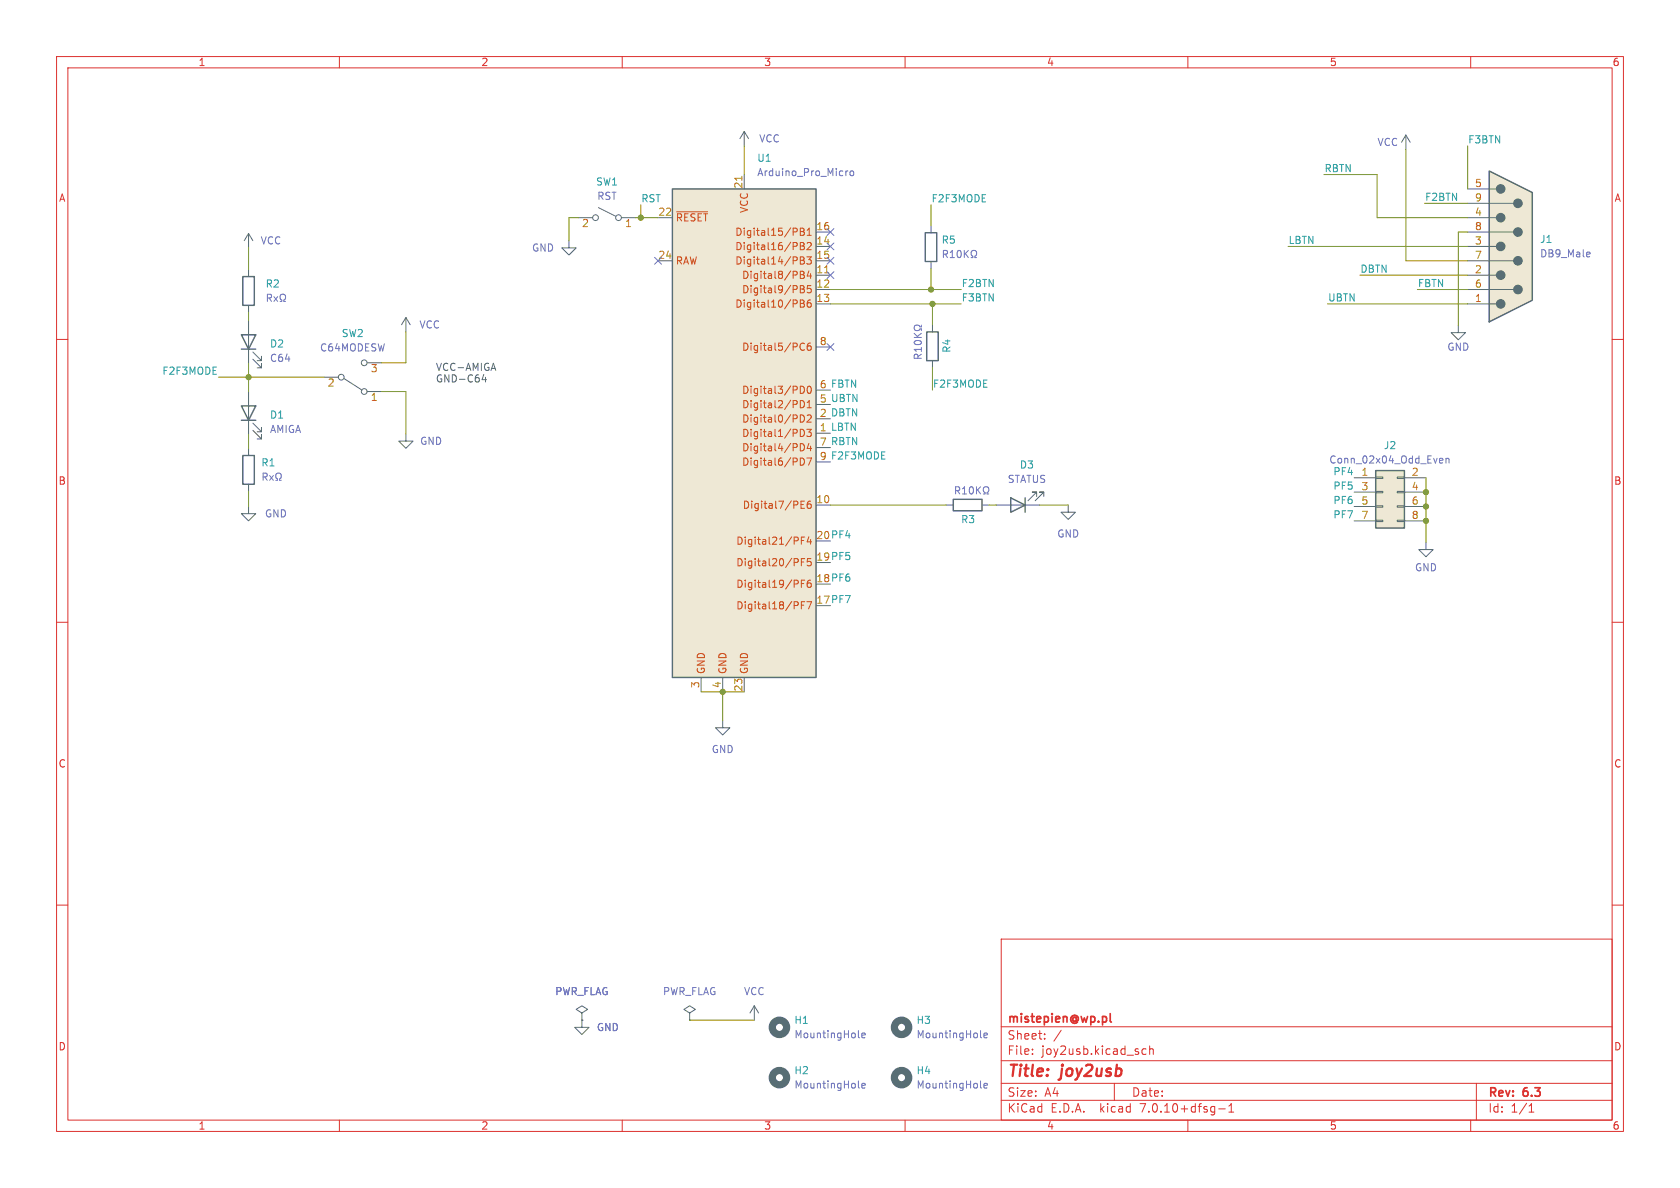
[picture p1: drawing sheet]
<svg xmlns="http://www.w3.org/2000/svg" width="297mm" height="210mm" viewBox="0 0 297 210" stroke-linecap="round" stroke-linejoin="round" font-family="sans-serif">
<g fill="none" stroke="#dc322f" stroke-width=".18">
<path d="M10 10h277v190h-277zM12 12h273v186h-273zM60 10v2M110 10v2M160 10v2M210 10v2M260 10v2M10 60h2M285 60h2M10 110h2M285 110h2M10 160h2"/>
<path d="M285 160h2M177 166h108v32h-108zM60 198v2M110 198v2M160 198v2M177 194.5h108M177 191.5h108M177 187.5h108M177 181.5h108M182.5 186.3v.1M182.5 185.5v.1M184.7 183.6v.1"/>
<path d="M184.7 182.8v.1M187.6 182.1l-1.3 2M197 191.5v3M202.6 185.5l-.4-.1-.3 .3v.4l.1 .2h.6M203.2 185.5l.3-.1 .3 .1 .1 .9M203.2 184.9v1.5M210 198v2M215.5 196h1.1M217.2 196.6h.9M217.2 195.5l.5-.4v1.5M260 198v2M261 191.5v6.5"/>
<path d="M270.3 196.6h.9M270.3 195.5l.4-.4v1.5"/>
</g>
<path d="M196.3 179.2v1.3l.2 .2" fill="none" stroke="#dc322f" stroke-width=".3"/>
<path d="M42.7 59.2h2.5l-1.3 2.5zM42.9 48.9h2.1v5.1h-2.1zM163.8 58.7h2.1v5.1h-2.1zM42.7 61.7h2.5" fill="none" stroke="#586e75" stroke-width=".25"/>
<g fill="none" stroke="#586e75" stroke-width=".18">
<path d="M248.5 23.9l-.7 1.2M248.5 23.9v2.5M248.5 23.9l.8 1.2M43.9 41.3v2.5M43.9 47.6v1.3M43.9 54v1.2M43.9 56.6v7.7M43.9 41.3l-.7 1.2M43.9 41.3l.8 1.2M164.8 57.4v1.3M257.8 57.5v1.3h1.3l-1.3 1.3-1.3-1.3h1.3M44.7 63.5l1.5 1.5v-.7v.7h-.7"/>
<path d="M44.7 62.2l1.5 1.6v-.8v.8h-.7M164.8 63.8v1.2M252.1 95.9v1.3h1.3l-1.3 1.2-1.3-1.2h1.3"/>
</g>
<g fill="none" stroke="#6c71c4" stroke-width=".18">
<path d="M47.3 52.7l.6-.1 .1-.2-.1-.3-.6-.1v1.3M47.6 52.7l.4 .6M48.4 52.4l.7 .9M49.1 52.4l-.7 .9M49.5 53.3h.3v-.3a.54 .54 0 0 1-.3-.7 .54 .54 0 0 1 .8-.2 .58 .58 0 0 1-.1 .9v.3h.3M161.6 59.7h1.3M161.6 58.9l.7 .8M162.9 57.5v.3h-.3a.54 .54 0 0 0-.7-.3 .54 .54 0 0 0-.2 .8 .58 .58 0 0 0 .9-.2h.3v.3M162.9 58.9l-.7 .6M161.7 60.4a.75 .75 0 0 1 1.2 .2 .72 .72 0 0 1-1.3-.1zM162.3 63.3l-.1-.6-.2-.1-.3 .1-.1 .6h1.3M162.9 62.6l-.6 .4"/>
<path d="M162.9 61.4v.7M162.9 61.8h-1.3l.4 .3"/>
</g>
<path d="M263.3 30.2l7.6 3.8v19.1l-7.6 3.8z" fill="#eee8d5"/>
<g fill="#586e75" stroke="#586e75" stroke-width=".18">
<circle cx="265.3" cy="53.7" r=".76"/>
<circle cx="265.3" cy="48.6" r=".76"/>
<circle cx="265.3" cy="43.6" r=".76"/>
<circle cx="265.3" cy="38.5" r=".76"/>
<circle cx="265.3" cy="33.4" r=".76"/>
<circle cx="268.4" cy="51.2" r=".76"/>
<circle cx="268.4" cy="46.1" r=".76"/>
<circle cx="268.4" cy="41" r=".76"/>
<circle cx="268.4" cy="35.9" r=".76"/>
</g>
<g fill="none" stroke="#586e75" stroke-width=".18">
<path d="M102.2 38.5h2.6M105.8 36.7l3 1.5M109.9 38.5h2.5M116.3 38.5h2.6M131.6 23.2l-.8 1.3M131.6 23.2v2.6M131.6 30.9v2.5M131.6 23.2l.7 1.3M164.6 39.9v1.2M259.5 38.5h5M259.5 35.9h8.1M259.5 33.4h5"/>
<path d="M71.8 56.1l.7 1.3M71.8 56.1v2.6M71.8 56.1l-.8 1.3M100.6 42.5v1.3h-1.3l1.3 1.3 1.3-1.3h-1.3M116.3 46.1h2.6M144.3 53.7h2.5M144.3 51.2h2.5M144.3 48.6h2.5M144.3 46.1h2.5M144.3 43.6h2.5M144.3 41h2.5M164.6 46.2v1.3"/>
<path d="M259.5 53.7h5M259.5 51.2h8.1M259.5 48.6h5M259.5 46.1h8.1M259.5 43.6h5M259.5 41h8.1M43.9 69.2v7.6M43.9 79.2v1.3M44.7 76.1l1.5 1.5v-.8v.8h-.7M44.7 74.8l1.5 1.5v-.7v.7h-.7M57.3 66.7h2.5M60.8 66.9l3.2 2.1"/>
<path d="M64.9 69.2h2.5M64.9 64.1h2.5M71.8 76.7v1.3h-1.3l1.3 1.2 1.2-1.2h-1.2M85.5 66.2l-.3 .9h.8M85.8 66.7v.8M87.2 64.2l.4 1.3M144.3 76.6h2.5M144.3 71.5h2.5M144.3 69h2.5M144.3 79.1h2.5M144.3 61.3h2.5M43.9 89.5v1.3h1.3l-1.3 1.3-1.2-1.3h1.2"/>
<path d="M43.9 85.6v1.3M144.3 89.3h2.5M144.3 81.7h2.5M167.3 89.3h1.2M173.6 89.3h1.3M176.1 89.3h7.7M183.3 87.8v-.8h-.8h.8l-1.6 1.5M184.5 87.8v-.8h-.7h.7l-1.5 1.5M188.8 89.3v1.3h1.3l-1.3 1.2-1.2-1.2h1.2M239.4 84.5h3.8M239.4 87h3.8M239.4 89.5h3.8"/>
<path d="M239.4 92.1h3.8M243.2 91.9h1.3v.3h-1.3zM243.2 89.4h1.3v.3h-1.3zM243.2 86.9h1.3v.2h-1.3zM243.2 84.3h1.3v.3h-1.3zM247 91.9h1.3v.3h-1.3zM247 89.4h1.3v.3h-1.3zM247 86.9h1.3v.2h-1.3zM247 84.3h1.3v.3h-1.3zM248.3 84.5h3.8M248.3 87h3.8M248.3 89.5h3.8"/>
<path d="M248.3 92.1h3.8M124 119.8v2.5M127.8 119.8v2.5M131.6 119.8v2.5M127.8 127.4v1.3h1.2l-1.2 1.2-1.3-1.2h1.3M102.9 179.1l1-.7-1-.6-1 .6 1 .7v1.2M121.9 179.1l1-.7-1-.6-1 .6 1 .7v1.2M133.3 177.8l-.7 1.3M133.3 177.8v2.5M133.3 177.8l.8 1.3M102.9 180.3v1.3h1.2l-1.2 1.3-1.3-1.3h1.3M102.9 180.3h.1"/>
<path d="M121.9 180.3h.1"/>
<circle cx="105.3" cy="38.5" r=".51"/>
<circle cx="109.3" cy="38.5" r=".51"/>
<circle cx="60.3" cy="66.7" r=".51"/>
<circle cx="64.4" cy="69.2" r=".51"/>
<circle cx="64.4" cy="64.1" r=".51"/>
</g>
<path d="M118.9 33.4h25.4v86.4h-25.4zM263.3 30.2l7.6 3.8v19.1l-7.6 3.8zM163.6 41.1h2v5.1h-2zM42.7 71.8h2.5l-1.3 2.5zM42.7 74.3h2.5M42.9 80.5h2.1v5.1h-2.1zM168.5 88.3h5.1v2h-5.1zM178.7 88l2.5 1.3-2.5 1.3zM181.2 88v2.6M243.2 83.2h5.1v10.1h-5.1z" fill="none" stroke="#586e75" stroke-width=".25"/>
<g fill="none" stroke="#6c71c4" stroke-width=".18">
<path d="M149.5 30.2v.9M149.9 30.2l-.4 .3M150.3 30.3l.2-.1 .4 .1v.5l-.1 .2-.3 .1-.2-.2zM115.7 45.5l1.2 1.2M116.9 45.5l-1.2 1.2M146.2 43l1.2 1.2M146.2 48l1.2 1.3M146.2 45.5l1.2 1.2M146.2 40.4l1.2 1.2M147.4 43l-1.2 1.2M147.4 48l-1.2 1.3M147.4 45.5l-1.2 1.2"/>
<path d="M147.4 40.4l-1.2 1.2M166.8 44.9h.6l.1-.2-.1-.3-.6-.1v1.2M167.1 44.9l.4 .6M168 45.5h.7M168 44.6l.4-.3v1.2M169.3 44.4l.2-.1a.68 .68 0 0 1 .4 .6 .68 .68 0 0 1-.4 .6l-.2-.1-.1-.3zM170.5 44.3v1.2M170.7 44.8l.5 .7M171.2 44.3l-.7 .7M171.7 45.5h.3v-.2a.54 .54 0 0 1-.3-.7 .54 .54 0 0 1 .8-.3 .58 .58 0 0 1-.2 1v.2h.3M280.9 44.6l.2 .3-.6 .1M281 45.4h-.1"/>
<path d="M146.2 60.7l1.2 1.3M147.4 60.7l-1.2 1.3M46.5 84.3l.6-.1 .1-.1v-.3l-.7-.2v1.3M46.8 84.3l.4 .6M47.7 84.1l.6 .8M48.3 84.1l-.6 .8M48.8 84.9h.3v-.2a.54 .54 0 0 1-.3-.8 .54 .54 0 0 1 .7-.2 .58 .58 0 0 1-.1 1v.2h.3M168.9 86.7h.6l.2-.2-.1-.3-.7-.1v1.2M169.2 86.7l.5 .6M170.2 87.3h.7M170.2 86.4l.3-.3v1.2M171.5 86.2l.2-.1a.68 .68 0 0 1 .4 .6 .68 .68 0 0 1-.4 .6l-.2-.1-.1-.4z"/>
<path d="M172.6 86.1v1.2M172.8 86.6l.6 .7M173.4 86.1l-.8 .7M173.8 87.3h.3v-.2a.54 .54 0 0 1-.2-.8 .54 .54 0 0 1 .7-.2 .58 .58 0 0 1-.1 1v.2h.3M254.7 81l.3 .1 .1 .2-.6 .1M255 81.8l-.3 .1M255.6 81.1l.2-.1 .3 .1 .1 .8M255.6 81v.9M151.8 183.3l.1 .2M151.8 192.2l.1 .1M152.4 191.9l.6-.1-.1-.2-.4-.1-.1 .2v.6h.5M152.4 183l.6-.1-.1-.2-.4-.1-.1 .2v.6h.5"/>
<path d="M173.3 192.2l.2 .1M173.3 183.3l.2 .2M173.9 191.9l.7-.1-.1-.2-.4-.1-.2 .2 .1 .6h.5M173.9 183l.7-.1-.1-.2-.4-.1-.2 .2 .1 .6h.5"/>
</g>
<g fill="#eee8d5" stroke="#eee8d5" stroke-width=".18">
<path d="M243.2 83.2h5.1v10.1h-5.1z"/>
<path d="M118.9 33.4h25.4v86.4h-25.4z"/>
</g>
<g fill="none" stroke="#cb4b16" stroke-width=".18">
<path d="M119.6 37.4h5.5M140.8 40.4l.1 .2-.1 .3M141.5 40.3h.4l.3 .3-.3 .3 .3 .2v.3l-.2 .2h-.5zM141.5 42.9h.4l.3 .2-.3 .4 .3 .1v.3l-.2 .2h-.5zM141.5 45.4h.4l.3 .3-.3 .3 .3 .1v.3l-.2 .3h-.5zM141.5 48h.4l.3 .2-.3 .4 .3 .1v.3l-.2 .2h-.5zM141.5 50.5h.4l.3 .2-.3 .4 .3 .1v.3l-.2 .3h-.5zM141.5 53h.4l.3 .3-.3 .3 .3 .2v.3l-.2 .2h-.5zM141.5 48.6h.4M141.5 51.1h.4M141.5 53.6h.4M141.5 43.5h.4"/>
<path d="M141.5 46h.4M141.5 40.9h.4M142.6 45.4h.8l-.4 .5 .4 .1v.6l-.2 .1-.6-.1M142.7 43l.5-.1 .2 .3-.8 .9h.8M142.7 41.6h.7M142.7 40.7l.4-.4v1.3M143 47.9l-.3 .9h.8M143.3 53l-.4 .1a.86 .86 0 0 0 0 1.2l.5-.1v-.4l-.2-.3-.4 .1-.1 .2M143.3 48.4v.8M143.4 50.5h-.6l-.1 .6 .2-.1h.4l.1 .2v.4l-.2 .2-.5-.2M141.4 61.4l.3 .5h.3l.2-.1M141.5 75.9a.64 .64 0 0 1 .7 .6 .64 .64 0 0 1-.7 .7"/>
<path d="M141.5 68.3a.64 .64 0 0 1 .7 .6 .64 .64 0 0 1-.7 .6zM141.5 70.8a.64 .64 0 0 1 .7 .6 .64 .64 0 0 1-.7 .7zM141.5 73.4a.64 .64 0 0 1 .7 .6 .64 .64 0 0 1-.7 .6zM141.5 78.4a.64 .64 0 0 1 .7 .7 .64 .64 0 0 1-.7 .6M142.2 60.8l-.2-.1h-.3l-.3 .5M142.6 75.9h.8l-.4 .5 .4 .1v.5l-.2 .2-.6-.2M142.7 73.5l.5-.1 .2 .3-.8 .9h.8M142.7 71.2l.4-.4v1.3M142.7 72.1h.7M142.8 68.4l.2-.1a.68 .68 0 0 1 .4 .6 .68 .68 0 0 1-.4 .6l-.2-.1-.1-.3zM143 78.4l-.3 .9h.8M143.3 60.7h-.4a.86 .86 0 0 0 0 1.2l.5-.1v-.4l-.2-.3-.4 .1-.1 .2"/>
<path d="M143.3 78.9v.8M141.5 81a.64 .64 0 0 1 .7 .6 .64 .64 0 0 1-.7 .6M141.6 89.2h.4M141.7 99.4h.4M141.7 95.5h.4M142.2 88.6h-.6v1.3h.6M142.3 94.9h-.6v1.3M142.3 98.8h-.6v1.2M142.6 81h.9l-.6 1.2M143 94.9l-.3 .9h.8M143.3 88.6l-.4 .1a.86 .86 0 0 0 0 1.2l.5-.2v-.4l-.2-.2h-.4l-.1 .2M143.3 95.4v.8"/>
<path d="M143.4 98.8h-.6l-.1 .6 .2-.2 .4 .1 .1 .2v.4l-.2 .1-.5-.1M141.7 107h.4M141.7 103.2h.4M142.3 102.6h-.6v1.2M142.3 106.4h-.6v1.2M142.6 106.4h.9l-.6 1.2M143.3 102.6h-.4a.86 .86 0 0 0 0 1.2l.5-.1v-.4l-.2-.3-.4 .1-.1 .2"/>
</g>
<path d="M131.2 31.2v.7M145.8 48.2h.7" fill="none" stroke="#b58900" stroke-width=".18"/>
<g fill="none" stroke="#586e75" stroke-width="1.3">
<circle cx="137.8" cy="190.5" r="1.27"/>
<circle cx="137.8" cy="181.6" r="1.27"/>
<circle cx="159.4" cy="190.5" r="1.27"/>
<circle cx="159.4" cy="181.6" r="1.27"/>
</g>
<g fill="none" stroke="#859900" stroke-width=".18">
<path d="M102.2 38.5h-1.6v4M112.4 38.5h3.9M113.3 36.2v2.3M131.6 25.8v5.1M164.6 36.2v3.7M234.1 30.9h9.4v7.6h16M248.5 26.4v19.7h11M251.8 35.9h7.7M259.5 25.8v7.6M43.9 43.8v3.8M43.9 55.2v1.4M71.8 58.7v5.4h-4.4"/>
<path d="M146.8 51.2h23.1M146.8 53.7h23.1M164.6 47.5v3.7M164.8 53.7v3.7M227.7 43.6h31.8M234.7 53.7h24.8M240.4 48.6h19.1M250.6 51.2h8.9M259.5 41h-1.7v16.5M38.6 66.7h18.7M43.9 64.3v4.9M43.9 76.8v2.4"/>
<path d="M67.4 69.2h4.4v7.5M164.8 65v4M43.9 86.9v2.6M146.8 89.3h20.5M174.9 89.3h1.2M183.8 89.3h5M252.1 84.5v11.4M124 122.3h7.6M127.8 122.3v5.1M121.9 180.3h11.4"/>
</g>
<g fill="#859900" stroke="#859900" stroke-width=".18">
<circle cx="113.3" cy="38.5" r=".46"/>
<circle cx="43.9" cy="66.7" r=".46"/>
<circle cx="252.1" cy="92.1" r=".46"/>
<circle cx="252.1" cy="89.5" r=".46"/>
<circle cx="252.1" cy="87" r=".46"/>
<circle cx="164.6" cy="51.2" r=".46"/>
<circle cx="164.8" cy="53.7" r=".46"/>
<circle cx="127.8" cy="122.3" r=".46"/>
</g>
<g font-size="2.8" fill="#dc322f">
<text x="178" y="190.9">Title:</text>
<text x="187.7" y="190.9">joy2usb</text>
</g>
<g font-size="2.1" fill="#dc322f">
<text x="178" y="184">Sheet:</text>
<text x="178" y="181.2">mistepien@wp.pl</text>
<text x="178" y="186.7">File:</text>
<text x="184.1" y="186.7">joy2usb.kicad_sch</text>
<text x="178" y="196.9">KiCad</text>
<text x="178" y="194.1">Size:</text>
<text x="184.7" y="194.1">A4</text>
<text x="185.7" y="196.9">E.D.A.</text>
<text x="194.6" y="196.9">kicad</text>
<text x="200" y="194.1">Date:</text>
<text x="201.8" y="196.9">7.0.10+dfsg-1</text>
<text x="263" y="194.3">Rev:</text>
<text x="263" y="196.9">Id:</text>
<text x="267.1" y="196.9">1/1</text>
<text x="269.4" y="194.3">6.3</text>
</g>
<g font-size="1.8" fill="#dc322f">
<text x="35" y="11.9">1</text>
<text x="85" y="11.9">2</text>
<text x="135" y="11.9">3</text>
<text x="185" y="11.9">4</text>
<text x="235" y="11.9">5</text>
<text x="285" y="11.9">6</text>
<text x="10.3" y="35.9">A</text>
<text x="285.3" y="35.9">A</text>
<text x="10.3" y="85.9">B</text>
<text x="285.3" y="85.9">B</text>
<text x="10.3" y="135.9">C</text>
<text x="285.3" y="135.9">C</text>
<text x="10.3" y="185.9">D</text>
<text x="285.3" y="185.9">D</text>
<text x="35" y="199.9">1</text>
<text x="85" y="199.9">2</text>
<text x="135" y="199.9">3</text>
<text x="185" y="199.9">4</text>
<text x="235" y="199.9">5</text>
<text x="285" y="199.9">6</text>
</g>
<g font-size="1.8" fill="#268bd2">
<text x="133.8" y="28.8">U1</text>
<text x="105.3" y="33">SW1</text>
<text x="166.4" y="43.3">R5</text>
<text x="272.2" y="43.2">J1</text>
<text x="46.9" y="51">R2</text>
<text x="60.3" y="59.8">SW2</text>
<text x="47.6" y="61.6">D2</text>
<text x="168.2" y="62.5" transform="rotate(-90 168.2 62.5)">R4</text>
<text x="47.6" y="74.2">D1</text>
<text x="46.1" y="82.7">R1</text>
<text x="180.2" y="83">D3</text>
<text x="244.6" y="79.6">J2</text>
<text x="169.8" y="92.7">R3</text>
<text x="140.3" y="181.2">H1</text>
<text x="161.9" y="181.2">H3</text>
<text x="140.3" y="190.1">H2</text>
<text x="161.9" y="190.1">H4</text>
</g>
<g font-size="1.8" fill="#6c71c4">
<text x="134.1" y="25.4">VCC</text>
<text x="243.4" y="26">VCC</text>
<text x="105.5" y="35.5">RST</text>
<text x="133.8" y="31.3">Arduino_Pro_Micro</text>
<text x="46" y="43.4">VCC</text>
<text x="94" y="44.7">GND</text>
<text x="272.2" y="45.7">DB9_Male</text>
<text x="74.1" y="58.3">VCC</text>
<text x="47.6" y="64.2">C64</text>
<text x="56.5" y="62.3">C64MODESW</text>
<text x="255.8" y="62.2">GND</text>
<text x="47.6" y="76.7">AMIGA</text>
<text x="74.2" y="78.8">GND</text>
<text x="234.9" y="82.1">Conn_02x04_Odd_Even</text>
<text x="178.1" y="85.6">STATUS</text>
<text x="46.7" y="91.7">GND</text>
<text x="186.8" y="95.2">GND</text>
<text x="250.1" y="101.2">GND</text>
<text x="125.7" y="133.3">GND</text>
<text x="98.1" y="176.1">PWR_FLAG</text>
<text x="117.1" y="176.1">PWR_FLAG</text>
<text x="131.4" y="176.1">VCC</text>
<text x="105.4" y="182.5">GND</text>
<text x="140.3" y="183.7">MountingHole</text>
<text x="161.9" y="183.7">MountingHole</text>
<text x="140.3" y="192.6">MountingHole</text>
<text x="161.9" y="192.6">MountingHole</text>
</g>
<g font-size="1.8" fill="#2aa198">
<text x="259.5" y="25.4">F3BTN</text>
<text x="113.3" y="35.8">RST</text>
<text x="164.6" y="35.8">F2F3MODE</text>
<text x="234.1" y="30.5">RBTN</text>
<text x="251.8" y="35.6">F2BTN</text>
<text x="227.7" y="43.2">LBTN</text>
<text x="169.9" y="50.8">F2BTN</text>
<text x="169.9" y="53.4">F3BTN</text>
<text x="234.7" y="53.4">UBTN</text>
<text x="240.4" y="48.3">DBTN</text>
<text x="250.6" y="50.8">FBTN</text>
<text x="28.6" y="66.3">F2F3MODE</text>
<text x="144.8" y="71.2">5 UBTN</text>
<text x="144.8" y="68.7">6 FBTN</text>
<text x="164.8" y="68.6">F2F3MODE</text>
<text x="144.8" y="76.3">1 LBTN</text>
<text x="144.8" y="73.8">2 DBTN</text>
<text x="144.8" y="78.9">7 RBTN</text>
<text x="144.8" y="81.4">9 F2F3MODE</text>
<text x="235.6" y="89.2">PF6</text>
<text x="235.6" y="84.1">PF4</text>
<text x="235.6" y="86.6">PF5</text>
<text x="144.2" y="95.4">20 PF4</text>
<text x="235.6" y="91.7">PF7</text>
<text x="144.2" y="99.2">19 PF5</text>
<text x="144.2" y="106.8">17 PF7</text>
<text x="144.2" y="103">18 PF6</text>
</g>
<g font-size="1.8" fill="#b58900">
<text x="131.3" y="33.4" transform="rotate(-90 131.3 33.4)">21</text>
<text x="260.7" y="33.1">5</text>
<text x="260.7" y="35.7">9</text>
<text x="102.8" y="40.5">2</text>
<text x="110.4" y="40.5">1</text>
<text x="116.3" y="38.2">22</text>
<text x="144.2" y="40.8">16</text>
<text x="260.7" y="38.2">4</text>
<text x="260.7" y="40.8">8</text>
<text x="116.3" y="45.8">24</text>
<text x="144.2" y="43.3">14</text>
<text x="144.2" y="45.8">15</text>
<text x="260.7" y="43.3">3</text>
<text x="260.7" y="45.8">7</text>
<text x="144.2" y="48.4">11</text>
<text x="144.2" y="50.9">12</text>
<text x="144.2" y="53.5">13</text>
<text x="260.7" y="53.5">1</text>
<text x="260.7" y="48.4">2</text>
<text x="260.7" y="50.9">6</text>
<text x="144.8" y="61.1">8</text>
<text x="57.8" y="68.7">2</text>
<text x="65.5" y="71.2">1</text>
<text x="65.5" y="66.1">3</text>
<text x="144.2" y="89">10</text>
<text x="240.6" y="84.2">1</text>
<text x="240.6" y="86.7">3</text>
<text x="240.6" y="89.3">5</text>
<text x="249.5" y="84.2">2</text>
<text x="249.5" y="86.7">4</text>
<text x="249.5" y="89.3">6</text>
<text x="240.6" y="91.8">7</text>
<text x="249.5" y="91.8">8</text>
<text x="123.7" y="121.7" transform="rotate(-90 123.7 121.7)">3</text>
<text x="127.5" y="121.7" transform="rotate(-90 127.5 121.7)">4</text>
<text x="131.3" y="122.3" transform="rotate(-90 131.3 122.3)">23</text>
</g>
<g font-size="1.8" fill="#cb4b16">
<text x="119.4" y="39.3">~{RESET}</text>
<text x="129.9" y="41.9">Digital15/PB1</text>
<text x="132.4" y="37.7" transform="rotate(-90 132.4 37.7)">VCC</text>
<text x="119.4" y="47">RAW</text>
<text x="129.9" y="44.4">Digital16/PB2</text>
<text x="129.9" y="47">Digital14/PB3</text>
<text x="131.1" y="49.5">Digital8/PB4</text>
<text x="131.1" y="52">Digital9/PB5</text>
<text x="129.9" y="54.6">Digital10/PB6</text>
<text x="131.1" y="62.2">Digital5/PC6</text>
<text x="131.1" y="69.8">Digital3/PD0</text>
<text x="131.1" y="77.4">Digital1/PD3</text>
<text x="131.1" y="74.9">Digital0/PD2</text>
<text x="131.1" y="72.4">Digital2/PD1</text>
<text x="131.1" y="80">Digital4/PD4</text>
<text x="131.1" y="82.5">Digital6/PD7</text>
<text x="131.2" y="90.1">Digital7/PE6</text>
<text x="130.1" y="100.3">Digital20/PF5</text>
<text x="130.1" y="96.5">Digital21/PF4</text>
<text x="130.1" y="107.9">Digital18/PF7</text>
<text x="130.1" y="104.1">Digital19/PF6</text>
<text x="124.8" y="119.3" transform="rotate(-90 124.8 119.3)">GND</text>
<text x="128.6" y="119.3" transform="rotate(-90 128.6 119.3)">GND</text>
<text x="132.4" y="119.3" transform="rotate(-90 132.4 119.3)">GND</text>
</g>
<g font-size="1.8" fill="#586e75">
<text x="77" y="65.7">VCC-AMIGA</text>
<text x="77" y="67.7">GND-C64</text>
</g>
</svg>
